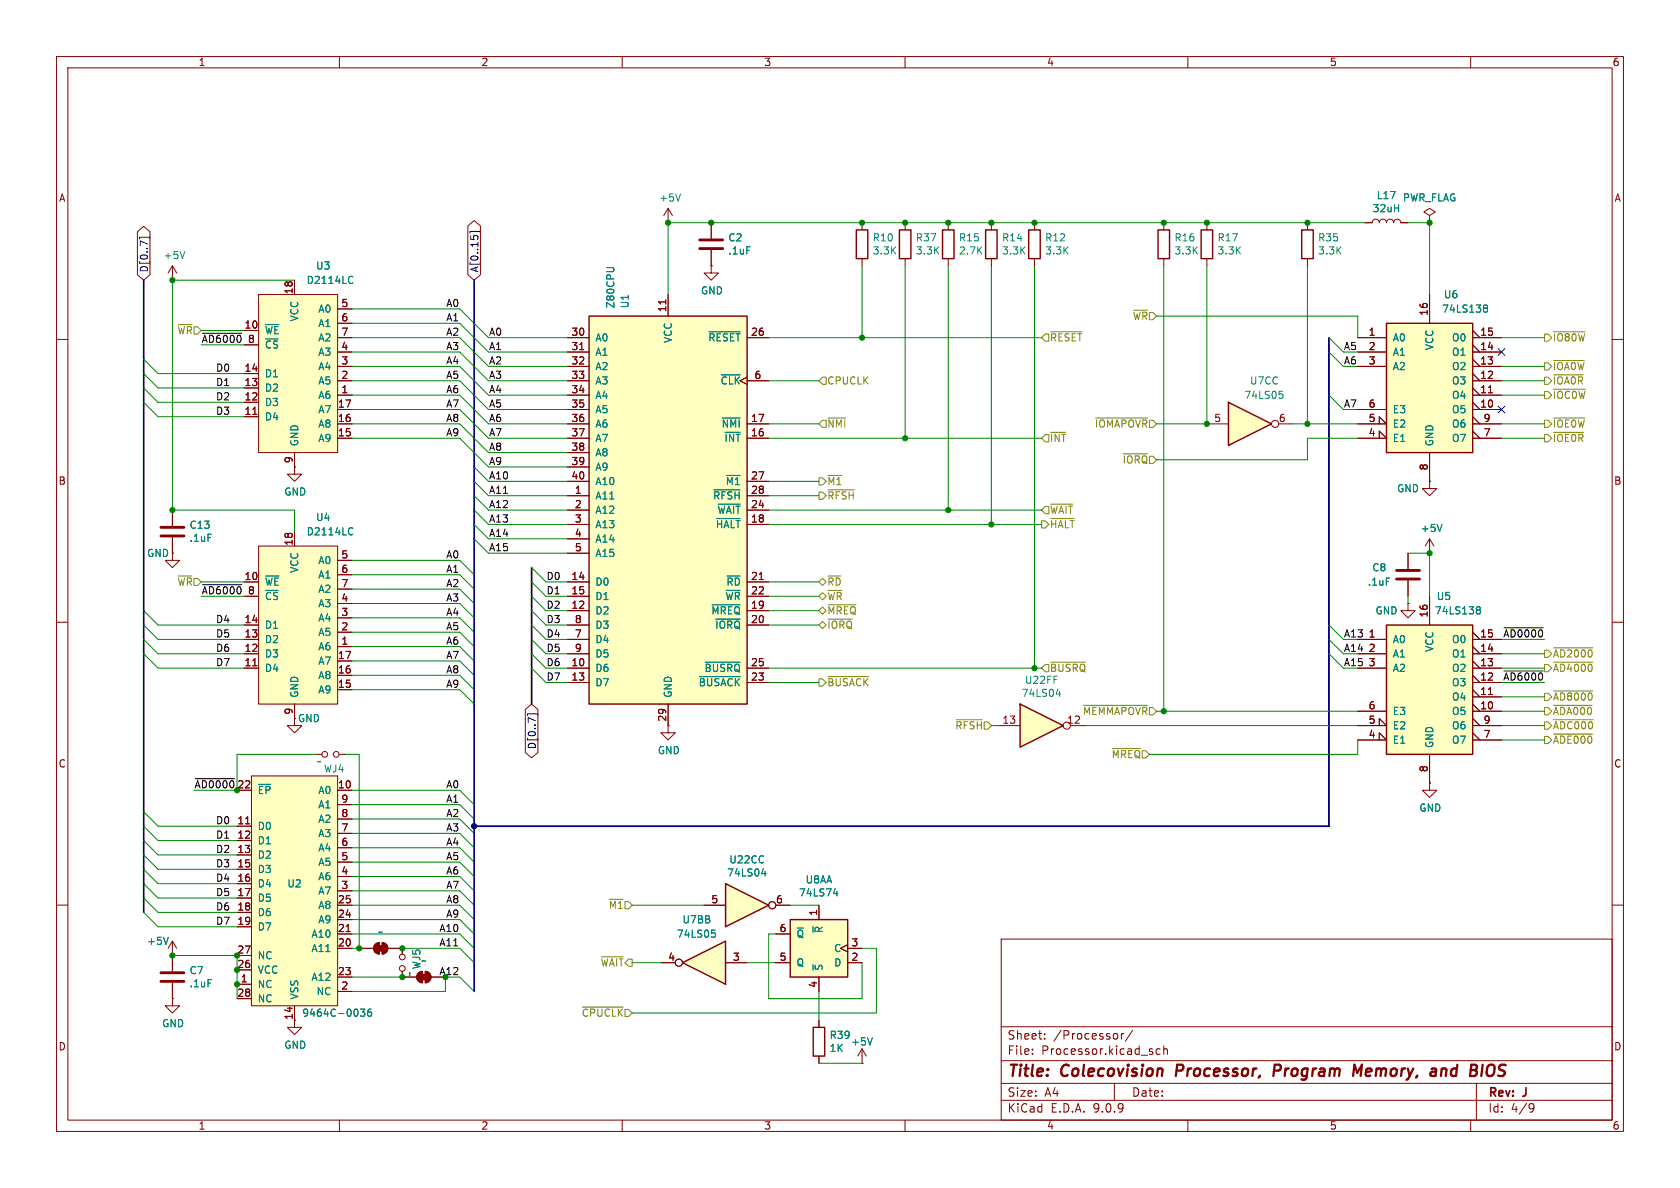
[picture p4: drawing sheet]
<svg xmlns="http://www.w3.org/2000/svg" width="297mm" height="210mm" viewBox="0 0 297 210" stroke-linecap="round" stroke-linejoin="round" font-family="sans-serif">
<g fill="none" stroke="#840000" stroke-width=".18">
<path d="M10 10h277v190h-277zM12 12h273v186h-273zM60 10v2M110 10v2M160 10v2M210 10v2M260 10v2M10 60h2M285 60h2M10 110h2M285 110h2M10 160h2"/>
<path d="M177 166h108v32h-108zM285 160h2M60 198v2M110 198v2M160 198v2M177 194.5h108M177 191.5h108M177 187.5h108M177 181.5h108M182.5 186.3v.1M182.5 185.5v.1M184.7 183.6v.1"/>
<path d="M184.7 182.8v.1M197 191.5v3M197.5 182.8v.8M198.2 182.7v1M198.7 182.7l-.3 .1-.2 .2M200.2 182.1l-1.2 2M205.1 185.5l-.4-.1-.3 .3v.4l.1 .2h.6M205.7 185.5l.3-.1 .3 .1 .1 .9M205.7 184.9v1.5M210 198v2M260 198v2M261 191.5v6.5"/>
<path d="M270.6 195.1l.5 .1a.99 .99 0 0 1-.4 1.4h-.2M271.2 195.7l-.3 .3h-.3"/>
</g>
<path d="M208.1 188.2l-.2 2M226.1 188.2h-.7l-.3 2M226.2 189.2l-1 .1M239.2 190.2l.3-2 .4 1.4 .9-1.4-.3 2M254.9 188.9l-.2 1.3M255.5 188.9l-.6 .2M263.3 188.3a1.48 1.48 0 0 0-.3 1.8l.2 .1" fill="none" stroke="#840000" stroke-width=".4"/>
<path d="M245.1 57.2h15.2v22.8h-15.2z" fill="#ffffc2"/>
<path d="M245.1 57.2h15.2v22.8h-15.2z" fill="none" stroke="#840000" stroke-width=".25"/>
<g fill="none" stroke="#840000" stroke-width=".18">
<path d="M240 59.7h5.1M252.7 52.1v5.1M260.3 59.7h5.1M260.3 58.4l1.3 1.3M240 74.9h5.1l-1.3-1.2v1.2M240 77.5h5.1l-1.3-1.3v1.3M240 62.2h5.1M240 64.8h5.1M240 72.4h5.1M260.3 62.2h5.1M260.3 64.8h5.1M260.3 72.4h5.1"/>
<path d="M260.3 74.9h5.1M260.3 77.5h5.1M260.3 61l1.3 1.2M260.3 63.5l1.3 1.3M260.3 67.3h5.1M260.3 66l1.3 1.3M260.3 69.9h5.1M260.3 68.6l1.3 1.3M260.3 71.1l1.3 1.3M260.3 73.7l1.3 1.2M260.3 76.2l1.3 1.3M263.1 69.4h.8"/>
<path d="M52.1 82.6v1.2h1.2l-1.2 1.3-1.3-1.3h1.3M52.1 82.6h.1M252.7 80v5.1"/>
</g>
<path d="M262.4 54.4l.1 .1M262.4 54l.3-.1 .2 .1 .1 .2-.3 .3M262.5 54.5h.2M262.5 54.5h-.1M262.7 54.5l.3 .2-.1 .4-.2 .1-.3-.1" fill="none" stroke="#008484" stroke-width=".18"/>
<path d="M180.3 124.5l7.7 3.8-7.7 3.8z" fill="#ffffc2"/>
<path d="M180.3 124.5l7.7 3.8-7.7 3.8z" fill="none" stroke="#840000" stroke-width=".25"/>
<g fill="none" stroke="#840000" stroke-width=".18">
<path d="M252.7 85.1v1.3h1.3l-1.3 1.2-1.2-1.2h1.2M252.7 85.1h.1M176.5 128.3h3.8M189.2 128.3h2.6"/>
<circle cx="188.6" cy="128.3" r=".63"/>
</g>
<path d="M186.7 122.7h.8M187.3 122.3v.8" fill="none" stroke="#008484" stroke-width=".18"/>
<path d="M104.1 55.9h28v68.6h-28z" fill="#ffffc2"/>
<path d="M104.1 55.9h28v68.6h-28z" fill="none" stroke="#840000" stroke-width=".25"/>
<g fill="none" stroke="#840000" stroke-width=".18">
<path d="M100.3 59.7h3.8M117.7 53v.7M118.1 52.1v3.8M132.1 59.7h3.8M100.3 67.3h3.8M100.3 74.9h3.8M100.3 77.5h3.8M100.3 62.2h3.8M100.3 64.8h3.8M100.3 69.9h3.8M100.3 72.4h3.8M102.5 61.8h.7"/>
<path d="M132.1 67.3h3.8M132.1 74.9h3.8M132.1 77.5h3.8M100.3 85.1h3.8M100.3 87.6h3.8M100.3 90.2h3.8M100.3 92.7h3.8M100.3 80h3.8M100.3 82.6h3.8M100.3 95.3h3.8M100.3 97.8h3.8M132.1 85.1h3.8"/>
<path d="M132.1 87.6h3.8M132.1 90.2h3.8M132.1 92.7h3.8M100.3 102.9h3.8M100.3 105.4h3.8M100.3 108h3.8M100.3 110.5h3.8M100.3 118.1h3.8M100.3 113h3.8M100.3 115.6h3.8M132.1 102.9h3.8M132.1 105.4h3.8"/>
<path d="M132.1 108h3.8M132.1 110.5h3.8M132.1 118.1h3.8M134.2 102.5h.8M100.3 120.7h3.8M118.1 124.5v3.8M132.1 120.7h3.8"/>
</g>
<g fill="none" stroke="#008484" stroke-width=".18">
<path d="M107.3 47.3l1.1 .1M125.3 58.6h5.5M127.5 66.3h3.3M127.7 73.9h3.1M126.2 86.6h4.6M126.7 91.7h4.1M127 89.1h3.8M128.4 84h2.4M123.7 119.6h7.1M124.7 117.1h6.1M125.9 106.9h4.9M126.6 109.4h4.2"/>
<path d="M128.6 101.8h2.2"/>
</g>
<path d="M45.7 96.5h14v28h-14z" fill="#ffffc2"/>
<g fill="none" stroke="#840000" stroke-width=".18">
<path d="M182.9 39.4v1.2M205.7 39.4v1.2M182.9 45.7v1.3M205.7 45.7v1.3M30.5 97.8v1.3h1.2l-1.2 1.2-1.3-1.2h1.3M30.5 97.8h.1M30.5 90.2v2.8M30.5 95v2.8M45.7 96.5h14v28h-14zM52.1 94v2.5M59.7 99.1h2.5M43.2 102.9h2.5"/>
<path d="M43.2 105.4h2.5M43.2 110.5h2.5M43.2 113h2.5M43.2 115.6h2.5M43.2 118.1h2.5M44.7 117.7h.7M59.7 101.6h2.5M59.7 104.1h2.5M59.7 106.7h2.5M59.7 109.2h2.5M59.7 111.8h2.5M59.7 114.3h2.5"/>
<path d="M59.7 116.8h2.5M59.7 119.4h2.5M52.1 124.5v3.8h1.2l-1.2 1.2-1.3-1.2h1.3M55.9 133.4h1M59.7 121.9h2.5M59.9 133.4h1.1M118.1 128.3v1.2h1.3l-1.3 1.3-1.3-1.3h1.3M118.1 128.3h.1M30.5 176.5v1.3h1.2l-1.2 1.3-1.3-1.3h1.3M30.5 176.5h.1M30.5 168.9v2.8M30.5 173.7v2.8"/>
<circle cx="57.4" cy="133.4" r=".51"/>
<circle cx="59.4" cy="133.4" r=".51"/>
</g>
<path d="M62 93.3l.4 .1M62.4 94.4l-.4 .2M47 101.8h2.3" fill="none" stroke="#008484" stroke-width=".18"/>
<path d="M28.4 94.7h4.1M28.4 93.2h4.1M28.4 173.5h4.1M28.4 172h4.1" fill="none" stroke="#840000" stroke-width=".51"/>
<path d="M181.9 40.6h2v5.1h-2zM204.7 40.6h2.1v5.1h-2.1z" fill="none" stroke="#840000" stroke-width=".25"/>
<path d="M44.4 137.2h15.3v40.6h-15.3z" fill="#ffffc2"/>
<g fill="none" stroke="#840000" stroke-width=".18">
<path d="M41.9 139.7h2.5M44.4 137.2h15.3v40.6h-15.3zM59.7 139.7h2.5M41.9 146.1h2.5M41.9 148.6h2.5M41.9 151.1h2.5M41.9 153.7h2.5M41.9 156.2h2.5M41.9 158.8h2.5M43.4 145.6h.7M59.7 142.2h2.5M59.7 144.8h2.5"/>
<path d="M59.7 147.3h2.5M59.7 149.9h2.5M59.7 152.4h2.5M59.7 154.9h2.5M59.7 157.5h2.5M41.9 161.3h2.5M41.9 163.8h2.5M41.9 168.9h2.5M41.9 171.5h2.5M41.9 174h2.5M41.9 176.5h2.5M52.1 177.8v2.5"/>
<path d="M59.7 160h2.5M59.7 162.6h2.5M59.7 165.1h2.5M59.7 167.6h2.5M59.7 172.7h2.5M59.7 175.3h2.5M61.2 164.7h.7"/>
</g>
<path d="M45.7 138.7h2.2M63.7 178.4h.8l-.4 .5 .3 .1v.5l-.1 .1-.6-.1M65.6 178.4h-.4a.86 .86 0 0 0 0 1.2l.4-.1 .1-.4-.2-.2h-.3l-.2 .2" fill="none" stroke="#008484" stroke-width=".18"/>
<path d="M128.3 156.2l7.6 3.8-7.6 3.8z" fill="#ffffc2"/>
<path d="M128.3 156.2l7.6 3.8-7.6 3.8z" fill="none" stroke="#840000" stroke-width=".25"/>
<g fill="none" stroke="#840000" stroke-width=".18">
<path d="M124.5 160h3.8M137.2 160h2.5"/>
<circle cx="136.5" cy="160" r=".63"/>
</g>
<path d="M134.7 154.4h.7M135.3 154v.9" fill="none" stroke="#008484" stroke-width=".18"/>
<path d="M139.7 162.6h10.2v10.1h-10.2z" fill="#ffffc2"/>
<path d="M139.7 162.6h10.2v10.1h-10.2z" fill="none" stroke="#840000" stroke-width=".25"/>
<path d="M137.2 170.2h2.5M137.2 165.1h2.5M144.8 160v2.6M144.8 172.7v2.6M149.9 167l-1.3 .6 1.3 .7M149.9 170.2h2.5M149.9 167.6h2.5" fill="none" stroke="#840000" stroke-width=".18"/>
<path d="M147.4 158h.7M148 157.5v.9M143.7 163.8v1" fill="none" stroke="#008484" stroke-width=".18"/>
<path d="M120.6 170.2l7.7-3.8v7.6z" fill="#ffffc2"/>
<path d="M120.6 170.2l7.7-3.8v7.6zM143.8 181.6h2v5.1h-2z" fill="none" stroke="#840000" stroke-width=".25"/>
<g fill="none" stroke="#840000" stroke-width=".18">
<path d="M252.7 38.1l1-.6-1-.7-1 .7 1 .6v1.3M252.7 39.4h.1M30.5 168.9h.1M30.5 166.4l-.8 1.2M30.5 166.4l.7 1.2M30.5 166.4v2.5M116.8 170.2h2.6M128.3 170.2h3.8M52.1 180.3v1.3h1.2l-1.2 1.3-1.3-1.3h1.3M144.8 180.3v1.3M144.8 186.7v1.3M152.4 188h.1"/>
<path d="M152.4 185.4l-.8 1.3M152.4 185.4l.8 1.3M152.4 185.4v2.6"/>
<circle cx="120" cy="170.2" r=".63"/>
</g>
<path d="M29.8 165.7l-.5 1.2M125.8 164.4h.6M125.9 164.9h.3l.3 .2-.1 .5-.5 .1M154.2 183.5l-.4 1.2" fill="none" stroke="#008484" stroke-width=".18"/>
<path d="M45.7 52.1h14v27.9h-14z" fill="#ffffc2"/>
<g fill="none" stroke="#840000" stroke-width=".18">
<path d="M175.3 39.4v1.2M241.3 39.4h1.3a.64 .64 0 0 1 .6-.7 .64 .64 0 0 1 .6 .7 .64 .64 0 0 1 .7-.7 .64 .64 0 0 1 .6 .7 .64 .64 0 0 1 .6-.7 .64 .64 0 0 1 .7 .7 .64 .64 0 0 1 .6-.7 .64 .64 0 0 1 .6 .7h1.3M43.2 58.4h2.5M45.7 52.1h14v27.9h-14zM52.1 49.5v2.6M59.7 54.6h2.5M59.7 57.2h2.5M59.7 59.7h2.5M175.3 45.7v1.3M43.2 61h2.5M43.2 66h2.5M43.2 68.6h2.5"/>
<path d="M43.2 71.1h2.5M43.2 73.7h2.5M44.7 73.2h.7M59.7 62.2h2.5M59.7 64.8h2.5M59.7 67.3h2.5M59.7 69.9h2.5M59.7 72.4h2.5M59.7 74.9h2.5M59.7 77.5h2.5M52.1 80v2.6M248.9 97.8v2.8"/>
<path d="M252.7 97.8h.1M252.7 95.3l-.7 1.2M252.7 95.3l.8 1.2M252.7 95.3v2.5M248.9 102.6v2.8M252.7 138.4v1.3h1.3l-1.3 1.3-1.2-1.3h1.2M252.7 138.4h.1"/>
</g>
<path d="M47 57.4h2.3M62 48.8l.4 .2M62.4 50l-.4 .1M254.9 92.7l-.4 1.3" fill="none" stroke="#008484" stroke-width=".18"/>
<path d="M174.2 40.6h2.1v5.1h-2.1z" fill="none" stroke="#840000" stroke-width=".25"/>
<path d="M246.9 100.8h4.1M246.9 102.4h4.1" fill="none" stroke="#840000" stroke-width=".51"/>
<path d="M245.1 110.5h15.2v22.9h-15.2z" fill="#ffffc2"/>
<path d="M151.4 40.6h2v5.1h-2zM212.3 40.6h2.1v5.1h-2.1zM230.1 40.6h2.1v5.1h-2.1zM245.1 110.5h15.2v22.9h-15.2z" fill="none" stroke="#840000" stroke-width=".25"/>
<g fill="none" stroke="#840000" stroke-width=".18">
<path d="M118.1 39.4h.1M118.1 36.8l-.8 1.3M118.1 36.8l.8 1.3M118.1 36.8v2.6M125.7 39.4v2.8M152.4 39.4v1.2M213.4 39.4v1.2M231.1 39.4v1.2M30.5 49.5h.1M30.5 47l-.8 1.3M30.5 47l.7 1.3M30.5 47v2.5"/>
<path d="M125.7 47v1.3h1.3l-1.3 1.2-1.2-1.2h1.2M125.7 47h.1M125.7 44.2v2.8M152.4 45.7v1.3M213.4 45.7v1.3M231.1 45.7v1.3M240 113h5.1M240 115.6h5.1M240 118.1h5.1M248.9 106.7v1.3h1.3l-1.3 1.2-1.3-1.2h1.3M248.9 106.7h.1M252.7 105.4v5.1"/>
<path d="M260.3 113h5.1M260.3 115.6h5.1M260.3 118.1h5.1M260.3 111.8l1.3 1.2M260.3 114.3l1.3 1.3M260.3 116.8l1.3 1.3M260.3 119.4l1.3 1.3M240 128.3h5.1l-1.3-1.3v1.3M240 130.8h5.1l-1.3-1.3v1.3M240 125.7h5.1M252.7 133.4v5M260.3 125.7h5.1"/>
<path d="M260.3 128.3h5.1M260.3 130.8h5.1M260.3 120.7h5.1M260.3 123.2h5.1M260.3 121.9l1.3 1.3M260.3 124.5l1.3 1.2M260.3 127l1.3 1.3M260.3 129.5l1.3 1.3M263.1 122.8h.8M63.5 167.6h2.5M66.3 166.9l.8-.3v2.1a1.02 1.02 0 0 1-1-.7 1.02 1.02 0 0 1 .2-1.1zM67.6 166.6a1.02 1.02 0 0 1 1 1 1.02 1.02 0 0 1-1 1.1z"/>
<path d="M68.6 167.6h2.5v1.1M71.1 171.7v1h2.6M74 172l.7-.3v2a1.02 1.02 0 0 1-1-.6 1.02 1.02 0 0 1 .3-1.1zM75.2 171.7a1.02 1.02 0 0 1 1 1 1.02 1.02 0 0 1-1 1zM76.2 172.7h2.5"/>
<circle cx="71.1" cy="171.2" r=".51"/>
<circle cx="71.1" cy="169.2" r=".51"/>
</g>
<path d="M120.3 34.3l-.4 1.3M32.7 44.4l-.4 1.3M261.1 107.7l.1 .1M261.1 107.3h.4l.2 .1v.2l-.2 .2M261.2 107.8h.3M261.2 107.8l-.1 .1M261.5 107.8l.2 .2v.4l-.2 .1h-.4" fill="none" stroke="#008484" stroke-width=".18"/>
<g fill="#840000" stroke="#840000" stroke-width=".18">
<path d="M74.4 172.2h1v1h-1z"/>
<path d="M74 172l.7-.3v2a1.02 1.02 0 0 1-1-.6 1.02 1.02 0 0 1 .3-1.1z"/>
<path d="M75.2 171.7a1.02 1.02 0 0 1 1 1 1.02 1.02 0 0 1-1 1z"/>
<path d="M66.8 167.1h1v1h-1z"/>
<path d="M66.3 166.9l.8-.3v2.1a1.02 1.02 0 0 1-1-.7 1.02 1.02 0 0 1 .2-1.1z"/>
<path d="M67.6 166.6a1.02 1.02 0 0 1 1 1 1.02 1.02 0 0 1-1 1.1z"/>
</g>
<path d="M123.7 43.9h4.1M123.7 42.4h4.1" fill="none" stroke="#840000" stroke-width=".51"/>
<path d="M217.2 71.1l7.6 3.8-7.6 3.8z" fill="#ffffc2"/>
<path d="M159 40.6h2v5.1h-2zM166.6 40.6h2.1v5.1h-2.1zM217.2 71.1l7.6 3.8-7.6 3.8z" fill="none" stroke="#840000" stroke-width=".25"/>
<g fill="none" stroke="#840000" stroke-width=".18">
<path d="M82.7 39.9l1.1-.9 1.1 .9v8.7l-1.1 .9-1.1-.9zM125.7 39.4v2.8M160 39.4v1.2M167.6 39.4v1.2M241.3 39.4h1.3M247.6 39.4h1.3M252.7 39.4h.1M24.3 41l1.1-1 1.1 1v7.6l-1.1 .9-1.1-.9zM43.2 58.4h2.5M52.1 49.5v2.6M59.7 59.7h2.5M59.7 54.6h2.5"/>
<path d="M59.7 57.2h2.5M100.3 59.7h3.8M117.7 53v.7M118.1 52.1v3.8M125.7 47h.1M125.7 44.2v2.8M132.1 59.7h3.8M160 45.7v1.3M167.6 45.7v1.3M240 59.7h5.1M252.7 52.1v5.1M260.3 59.7h5.1"/>
<path d="M260.3 58.4l1.3 1.3M43.2 61h2.5M43.2 66h2.5M43.2 68.6h2.5M43.2 71.1h2.5M43.2 73.7h2.5M44.7 73.2h.7M59.7 74.9h2.5M59.7 67.3h2.5M59.7 77.5h2.5M59.7 62.2h2.5M59.7 64.8h2.5"/>
<path d="M59.7 69.9h2.5M59.7 72.4h2.5M100.3 74.9h3.8M100.3 67.3h3.8M100.3 77.5h3.8M100.3 62.2h3.8M100.3 64.8h3.8M100.3 69.9h3.8M100.3 72.4h3.8M102.5 61.8h.7M132.1 74.9h3.8M132.1 67.3h3.8"/>
<path d="M132.1 77.5h3.8M213.4 74.9h3.8M226.1 74.9h2.5M240 74.9h5.1l-1.3-1.2v1.2M240 77.5h5.1l-1.3-1.3v1.3M240 62.2h5.1M240 64.8h5.1M240 72.4h5.1M260.3 74.9h5.1M260.3 67.3h5.1M260.3 77.5h5.1M260.3 62.2h5.1"/>
<path d="M260.3 64.8h5.1M260.3 69.9h5.1M260.3 72.4h5.1M260.3 61l1.3 1.2M260.3 63.5l1.3 1.3M260.3 66l1.3 1.3M260.3 68.6l1.3 1.3M260.3 71.1l1.3 1.3M260.3 73.7l1.3 1.2M260.3 76.2l1.3 1.3M263.1 69.4h.8M30.5 97.8h.1"/>
<path d="M30.5 90.2v2.8M30.5 95v2.8M52.1 82.6h.1M52.1 80v2.6M52.1 94v2.5M59.7 99.1h2.5M100.3 85.1h3.8M100.3 87.6h3.8M100.3 90.2h3.8M100.3 92.7h3.8M100.3 80h3.8M100.3 82.6h3.8"/>
<path d="M100.3 95.3h3.8M100.3 97.8h3.8M132.1 85.1h3.8M132.1 87.6h3.8M132.1 90.2h3.8M132.1 92.7h3.8M248.9 97.8v2.8M252.7 97.8h.1M252.7 85.1h.1M252.7 80v5.1M43.2 113h2.5M43.2 115.6h2.5"/>
<path d="M43.2 118.1h2.5M43.2 102.9h2.5M43.2 105.4h2.5M43.2 110.5h2.5M44.7 117.7h.7M59.7 101.6h2.5M59.7 104.1h2.5M59.7 106.7h2.5M59.7 109.2h2.5M59.7 111.8h2.5M59.7 114.3h2.5M59.7 116.8h2.5"/>
<path d="M59.7 119.4h2.5M100.3 113h3.8M100.3 115.6h3.8M100.3 118.1h3.8M100.3 102.9h3.8M100.3 105.4h3.8M100.3 108h3.8M100.3 110.5h3.8M132.1 118.1h3.8M132.1 102.9h3.8M132.1 105.4h3.8M132.1 108h3.8"/>
<path d="M132.1 110.5h3.8M134.2 102.5h.8M240 113h5.1M240 115.6h5.1M240 118.1h5.1M248.9 106.7h.1M248.9 102.6v2.8M252.7 105.4v5.1M260.3 113h5.1M260.3 115.6h5.1M260.3 118.1h5.1M260.3 111.8l1.3 1.2"/>
<path d="M260.3 114.3l1.3 1.3M260.3 116.8l1.3 1.3M260.3 119.4l1.3 1.3M41.9 139.7h2.5M52.1 124.5v2.5M59.7 121.9h2.5M59.7 139.7h2.5M92.9 125.4l1.1-.9 1.1 .9v7.6l-1.1 1-1.1-1zM100.3 120.7h3.8M118.1 128.3h.1M118.1 124.5v3.8M132.1 120.7h3.8"/>
<path d="M240 128.3h5.1l-1.3-1.3v1.3M240 130.8h5.1l-1.3-1.3v1.3M240 125.7h5.1M252.7 138.4h.1M252.7 133.4v5M260.3 125.7h5.1M260.3 128.3h5.1M260.3 130.8h5.1M260.3 120.7h5.1M260.3 123.2h5.1M260.3 121.9l1.3 1.3M260.3 124.5l1.3 1.2"/>
<path d="M260.3 127l1.3 1.3M260.3 129.5l1.3 1.3M263.1 122.8h.8M41.9 146.1h2.5M41.9 148.6h2.5M41.9 151.1h2.5M41.9 153.7h2.5M41.9 156.2h2.5M41.9 158.8h2.5M43.4 145.6h.7M59.7 142.2h2.5M59.7 144.8h2.5"/>
<path d="M59.7 147.3h2.5M59.7 149.9h2.5M59.7 152.4h2.5M59.7 154.9h2.5M59.7 157.5h2.5M30.5 168.9h.1M30.5 176.5h.1M30.5 168.9v2.8M30.5 173.7v2.8M41.9 161.3h2.5M41.9 163.8h2.5M41.9 168.9h2.5"/>
<path d="M41.9 171.5h2.5M41.9 174h2.5M41.9 176.5h2.5M52.1 177.8v2.5M59.7 167.6h2.5M59.7 165.1h2.5M59.7 160h2.5M59.7 172.7h2.5M59.7 162.6h2.5M59.7 175.3h2.5M61.2 164.7h.7M63.5 167.6h2.5"/>
<path d="M68.6 167.6h2.5v1.1M71.1 171.7v1h2.6M76.2 172.7h2.5M116.8 170.2h2.6M124.5 160h3.8M128.3 170.2h3.8M137.2 170.2h2.5M137.2 165.1h2.5M137.2 160h2.5M144.8 160v2.6M144.8 172.7v2.6M149.9 167l-1.3 .6 1.3 .7"/>
<path d="M149.9 170.2h2.5M149.9 167.6h2.5M144.8 180.3v1.3M144.8 186.7v1.3M152.4 188h.1"/>
<circle cx="225.4" cy="74.9" r=".63"/>
<circle cx="120" cy="170.2" r=".63"/>
<circle cx="136.5" cy="160" r=".63"/>
</g>
<g fill="none" stroke="#008484" stroke-width=".18">
<path d="M47 57.4h2.3M62 48.8l.4 .2M62.4 50l-.4 .1M107.3 47.3l1.1 .1M125.3 58.6h5.5M262.4 54.4l.1 .1M262.4 54l.3-.1 .2 .1 .1 .2-.3 .3M262.5 54.5h.2M262.5 54.5h-.1M262.7 54.5l.3 .2-.1 .4-.2 .1-.3-.1M127.5 66.3h3.3M127.7 73.9h3.1"/>
<path d="M226.2 69.2h.6M226.3 69.6h.3l.2 .3-.1 .5h-.4M62 93.3l.4 .1M62.4 94.4l-.4 .2M126.2 86.6h4.6M126.7 91.7h4.1M127 89.1h3.8M128.4 84h2.4M254.9 92.7l-.4 1.3M47 101.8h2.3M123.7 119.6h7.1M124.7 117.1h6.1"/>
<path d="M125.9 106.9h4.9M126.6 109.4h4.2M128.6 101.8h2.2M261.1 107.7l.1 .1M261.1 107.3h.4l.2 .1v.2l-.2 .2M261.2 107.8h.3M261.2 107.8l-.1 .1M261.5 107.8l.2 .2v.4l-.2 .1h-.4M45.7 138.7h2.2M134.7 154.4h.7M135.3 154v.9M147.4 158h.7"/>
<path d="M148 157.5v.9M29.8 165.7l-.5 1.2M63.7 178.4h.8l-.4 .5 .3 .1v.5l-.1 .1-.6-.1M65.6 178.4h-.4a.86 .86 0 0 0 0 1.2l.4-.1 .1-.4-.2-.2h-.3l-.2 .2M125.8 164.4h.6M125.9 164.9h.3l.3 .2-.1 .5-.5 .1M143.7 163.8v1M154.2 183.5l-.4 1.2"/>
</g>
<g fill="none" stroke="#848400" stroke-width=".18">
<path d="M31.5 57.4h2.5M184.8 59.1h.6v1.2h-.6l-.7-.6zM185.7 58.6h5.5M200.4 54.8h2.5M273 59.1h.7l.6 .6-.6 .6h-.7zM274.6 58.6h5.6M145.4 66.7h.6v1.2h-.6l-.6-.6zM145.4 74.3h.6v1.3h-.6l-.6-.7zM146.4 73.9h3.1M184.8 76.8h.6v1.3h-.6l-.7-.6zM185.7 76.4h2.7M193.7 73.9h9.2"/>
<path d="M273 64.1h.7l.6 .7-.6 .6h-.7zM273 69.2h.7l.6 .7-.6 .6h-.7zM273 76.8h.7l.6 .7-.6 .6h-.7zM273 66.7h.7l.6 .6-.6 .6h-.7zM273 74.3h.7l.6 .6-.6 .7h-.7zM274.6 76.4h5.4M274.6 63.7h5.5M274.6 68.8h5.7M274.6 66.3h5.3M274.6 73.9h5.5M144.8 87h.6l.6 .6-.6 .7h-.6zM144.8 84.5h.6l.6 .6-.6 .6h-.6z"/>
<path d="M146.4 86.6h4.6M146.4 84h2.4M184.1 92.1h.7l.6 .6-.6 .6h-.7zM184.8 89.5h.6v1.3h-.6l-.7-.6zM185.7 91.7h4.2M185.7 89.1h3.9M198.6 80.2h4.3M31.5 101.8h2.5M144.8 110.5l.6-.6 .6 .6-.6 .6zM144.8 102.9l.6-.7 .6 .7-.6 .6zM144.8 105.4l.6-.6 .6 .6-.6 .6zM145.4 107.3l.6 .7-.6 .6-.6-.6z"/>
<path d="M146.4 101.8h2.3M146.4 109.4h4.3M146.4 119.6h7.2M146.4 106.9h4.9M184.8 117.5h.6v1.2h-.6l-.7-.6zM185.7 117.1h6.2M273 114.9h.7l.6 .7-.6 .6h-.7zM273 117.5h.7l.6 .6-.6 .6h-.7zM274.6 117.1h7M274.6 114.5h7M144.8 120h.6l.6 .7-.6 .6h-.6zM169 127.2h4.7"/>
<path d="M191.6 124.7h11.3M196.7 132.3h4.9M273 127.6h.7l.6 .7-.6 .6h-.7zM273 125.1h.7l.6 .6-.6 .7h-.7zM273 130.2h.7l.6 .6-.6 .6h-.7zM273 122.6h.7l.6 .6-.6 .6h-.7zM274.6 127.2h7.1M274.6 124.7h6.9M274.6 129.8h6.9M274.6 122.1h7M107.8 159h2.4M103 178h7.2"/>
<path d="M106.3 169.1h3.9"/>
</g>
<path d="M24.7 42.2v-.3h1.8v.3M83.1 41.2v-.3h1.8v.3M83.8 41.7h.6M264.8 61.6l1.2 1.2M264.8 71.8l1.2 1.2M266 61.6l-1.2 1.2M266 71.8l-1.2 1.2M93.3 126.5v-.3h1.8v.3" fill="none" stroke="#000084" stroke-width=".18"/>
<path d="M35.8 58.9h6.9M35.8 103.4h6.9M265.9 118.6h6.9M265.9 111h6.9M34.5 137.7h7" fill="none" stroke="#000" stroke-width=".18"/>
<path d="M25.4 49.5v111.8M83.8 49.5v125.8M234.9 59.7v86.4h-151.1M94 100.3v24.2" fill="none" stroke="#000084" stroke-width=".3"/>
<g fill="none" stroke="#008400" stroke-width=".18">
<path d="M241.3 39.4h-123.2v12.7M248.9 39.4h3.8v12.7M35.6 58.4h7.6M52.1 49.5h-21.6v40.7h21.6v3.8M62.2 59.7h19.1l5.1 5.1h13.9M62.2 54.6h19.1l5.1 5.1h13.9M62.2 57.2h19.1l5.1 5h13.9M135.9 59.7h48.2M152.4 47v12.7M160 47v30.5M167.6 47v43.2M175.3 47v45.7"/>
<path d="M182.9 47v71.1M204.5 55.9h35.5v3.8M205.7 47v78.7h34.3M213.4 47v27.9h-8.9M231.1 47v27.9M234.9 59.7l2.6 2.5M265.4 59.7h7.6M25.4 71.1l2.5 2.6h15.3M25.4 63.5l2.5 2.5h15.3M25.4 66l2.5 2.6h15.3M25.4 68.6l2.5 2.5h15.3M35.6 61h7.6"/>
<path d="M62.2 69.9h19.1l5.1 5h13.9M62.2 64.8h19.1l5.1 5.1h13.9M62.2 74.9h19.1l5.1 5.1h13.9M62.2 77.5h19.1l5.1 5.1h13.9M62.2 72.4h19.1l5.1 5.1h13.9M62.2 67.3h19.1l5.1 5.1h13.9M62.2 62.2h19.1l5.1 5.1h13.9M135.9 77.5h48.2M135.9 74.9h8.9M135.9 67.3h8.9M228.6 74.9h11.4M234.9 62.2l2.6 2.6"/>
<path d="M234.9 69.9l2.6 2.5M240 77.5h-8.9v3.8h-26.6M265.4 69.9h7.6M265.4 77.5h7.6M265.4 64.8h7.6M265.4 74.9h7.6M265.4 67.3h7.6M62.2 99.1h19.1l2.5 2.5M83.8 87.6l2.6 2.6h13.9M83.8 90.2l2.6 2.5h13.9M83.8 92.7l2.6 2.6h13.9M83.8 82.6l2.6 2.5h13.9"/>
<path d="M83.8 85.1l2.6 2.5h13.9M83.8 95.3l2.6 2.5h13.9M135.9 90.2h48.2M135.9 92.7h48.2M135.9 85.1h8.9M135.9 87.6h8.9M248.9 97.8h3.8v7.6M25.4 115.6l2.5 2.5h15.3M25.4 108l2.5 2.5h15.3M25.4 110.5l2.5 2.5h15.3M25.4 113l2.5 2.6h15.3M35.6 105.4h7.6"/>
<path d="M35.6 102.9h7.6M62.2 119.4h19.1l2.5 2.5M62.2 111.8h19.1l2.5 2.5M62.2 101.6h19.1l2.5 2.5M62.2 104.1h19.1l2.5 2.6M62.2 106.7h19.1l2.5 2.5M62.2 109.2h19.1l2.5 2.6M62.2 114.3h19.1l2.5 2.5M62.2 116.8h19.1l2.5 2.6M94 118.1l2.5 2.6h3.8M94 115.6l2.5 2.5h3.8M94 108l2.5 2.5h3.8"/>
<path d="M94 110.5l2.5 2.5h3.8M94 102.9l2.5 2.5h3.8M94 100.3l2.5 2.6h3.8M94 113l2.5 2.6h3.8M94 105.4l2.5 2.6h3.8M135.9 118.1h48.2M135.9 110.5h8.9M135.9 105.4h8.9M135.9 102.9h8.9M135.9 108h8.9M234.9 110.5l2.6 2.5M234.9 113l2.6 2.6"/>
<path d="M234.9 115.6l2.6 2.5M248.9 105.4v1.3M265.4 118.1h7.6M265.4 113h7.6M265.4 115.6h7.6M55.9 133.4h-14v6.3h-7.6M61 133.4h2.5v34.2h-1.3M62.2 139.7h19.1l2.5 2.5M62.2 121.9h19.1l2.5 2.6M135.9 120.7h8.9M175.3 128.3h1.2M191.8 128.3h48.2"/>
<path d="M240 130.8v2.6h-36.8M265.4 120.7h7.6M265.4 125.7h7.6M265.4 128.3h7.6M265.4 130.8h7.6M265.4 123.2h7.6M25.4 143.5l2.5 2.6h14M25.4 158.8l2.5 2.5h14M25.4 151.1l2.5 2.6h14M25.4 146.1l2.5 2.5h14M25.4 148.6l2.5 2.5h14M25.4 156.2l2.5 2.6h14"/>
<path d="M25.4 153.7l2.5 2.5h14M62.2 147.3h19.1l2.5 2.6M62.2 152.4h19.1l2.5 2.5M62.2 154.9h19.1l2.5 2.6M62.2 142.2h19.1l2.5 2.6M62.2 149.9h19.1l2.5 2.5M62.2 157.5h19.1l2.5 2.5M62.2 144.8h19.1l2.5 2.5M25.4 161.3l2.5 2.5h14M30.5 168.9h11.4v7.6M62.2 160h19.1l2.5 2.6M62.2 165.1h19.1l2.5 2.5"/>
<path d="M62.2 172.7h8.9M62.2 175.3h16.5v-2.6h2.6l2.5 2.6M62.2 162.6h19.1l2.5 2.5M71.1 167.6h10.2l2.5 2.6M111.8 160h12.7M111.8 170.2h5M132.1 170.2h5.1M137.2 165.1h-1.3v11.4h16.5v-6.3M139.7 160h5.1M144.8 175.3v5M152.4 167.6h2.5v11.5h-43.1M144.8 188h7.6"/>
</g>
<g fill="#008400" stroke="#008400" stroke-width=".18">
<circle cx="205.7" cy="125.7" r=".46"/>
<circle cx="231.1" cy="74.9" r=".46"/>
<circle cx="182.9" cy="118.1" r=".46"/>
<circle cx="182.9" cy="39.4" r=".46"/>
<circle cx="205.7" cy="39.4" r=".46"/>
<circle cx="167.6" cy="39.4" r=".46"/>
<circle cx="160" cy="39.4" r=".46"/>
<circle cx="125.7" cy="39.4" r=".46"/>
<circle cx="152.4" cy="39.4" r=".46"/>
<circle cx="152.4" cy="59.7" r=".46"/>
<circle cx="252.7" cy="97.8" r=".46"/>
<circle cx="175.3" cy="92.7" r=".46"/>
<circle cx="118.1" cy="39.4" r=".46"/>
<circle cx="175.3" cy="39.4" r=".46"/>
<circle cx="160" cy="77.5" r=".46"/>
<circle cx="167.6" cy="90.2" r=".46"/>
<circle cx="213.4" cy="74.9" r=".46"/>
<circle cx="213.4" cy="39.4" r=".46"/>
<circle cx="231.1" cy="39.4" r=".46"/>
<circle cx="252.7" cy="39.4" r=".46"/>
<circle cx="30.5" cy="90.2" r=".46"/>
<circle cx="30.5" cy="49.5" r=".46"/>
<circle cx="78.7" cy="172.7" r=".46"/>
<circle cx="71.1" cy="167.6" r=".46"/>
<circle cx="63.5" cy="167.6" r=".46"/>
<circle cx="71.1" cy="172.7" r=".46"/>
<circle cx="41.9" cy="174" r=".46"/>
<circle cx="41.9" cy="168.9" r=".46"/>
<circle cx="41.9" cy="171.5" r=".46"/>
<circle cx="30.5" cy="168.9" r=".46"/>
</g>
<circle cx="83.8" cy="146.1" r=".46" fill="#000084" stroke="#000084" stroke-width=".18"/>
<g font-size="2.8" fill="#840000">
<text x="178" y="190.9">Title:</text>
<text x="187.7" y="190.9">Colecovision</text>
<text x="208.7" y="190.9">Processor,</text>
<text x="226.8" y="190.9">Program</text>
<text x="241.7" y="190.9">Memory,</text>
<text x="256.2" y="190.9">and</text>
<text x="263.9" y="190.9">BIOS</text>
</g>
<g font-size="2.1" fill="#840000">
<text x="178" y="184">Sheet:</text>
<text x="186.2" y="184">/Processor/</text>
<text x="178" y="186.7">File:</text>
<text x="184.1" y="186.7">Processor.kicad_sch</text>
<text x="178" y="196.9">KiCad</text>
<text x="178" y="194.1">Size:</text>
<text x="184.7" y="194.1">A4</text>
<text x="185.7" y="196.9">E.D.A.</text>
<text x="193.3" y="196.9">9.0.9</text>
<text x="200" y="194.1">Date:</text>
<text x="263" y="194.3">Rev:</text>
<text x="263" y="196.9">Id:</text>
<text x="267.1" y="196.9">4/9</text>
<text x="269.4" y="194.3">J</text>
</g>
<g font-size="1.8" fill="#840000">
<text x="35" y="11.9">1</text>
<text x="85" y="11.9">2</text>
<text x="135" y="11.9">3</text>
<text x="185" y="11.9">4</text>
<text x="235" y="11.9">5</text>
<text x="285" y="11.9">6</text>
<text x="10.3" y="35.9">A</text>
<text x="285.3" y="35.9">A</text>
<text x="51.8" y="52.1" transform="rotate(-90 51.8 52.1)">18</text>
<text x="43.1" y="58.2">10</text>
<text x="60.3" y="54.4">5</text>
<text x="60.3" y="56.9">6</text>
<text x="60.3" y="59.4">7</text>
<text x="100.9" y="59.4">30</text>
<text x="117.9" y="55.3" transform="rotate(-90 117.9 55.3)">11</text>
<text x="132.7" y="59.4">26</text>
<text x="241.9" y="59.4">1</text>
<text x="252.5" y="55.9" transform="rotate(-90 252.5 55.9)">16</text>
<text x="261.6" y="59.4">15</text>
<text x="43.1" y="65.8">14</text>
<text x="43.7" y="60.7">8</text>
<text x="60.3" y="62">4</text>
<text x="60.3" y="64.5">3</text>
<text x="100.9" y="62">31</text>
<text x="100.9" y="64.5">32</text>
<text x="241.9" y="62">2</text>
<text x="241.9" y="64.5">3</text>
<text x="261.6" y="62">14</text>
<text x="261.6" y="64.5">13</text>
<text x="43.1" y="68.3">13</text>
<text x="43.1" y="70.9">12</text>
<text x="60.3" y="67.1">2</text>
<text x="60.3" y="69.6">1</text>
<text x="100.9" y="67.1">33</text>
<text x="100.9" y="69.6">34</text>
<text x="133.3" y="67.1">6</text>
<text x="261.6" y="67.1">12</text>
<text x="261.6" y="69.6">11</text>
<text x="43.1" y="73.4">11</text>
<text x="59.6" y="72.1">17</text>
<text x="59.6" y="74.7">16</text>
<text x="59.6" y="77.2">15</text>
<text x="100.9" y="72.1">35</text>
<text x="100.9" y="74.7">36</text>
<text x="100.9" y="77.2">37</text>
<text x="132.7" y="74.7">17</text>
<text x="132.7" y="77.2">16</text>
<text x="214.6" y="74.7">5</text>
<text x="226" y="74.7">6</text>
<text x="241.9" y="72.1">6</text>
<text x="241.9" y="74.7">5</text>
<text x="241.9" y="77.2">4</text>
<text x="261.6" y="72.1">10</text>
<text x="262.2" y="74.7">9</text>
<text x="262.2" y="77.2">7</text>
<text x="51.8" y="82" transform="rotate(-90 51.8 82)">9</text>
<text x="100.9" y="79.8">38</text>
<text x="100.9" y="82.3">39</text>
<text x="252.5" y="83.3" transform="rotate(-90 252.5 83.3)">8</text>
<text x="10.3" y="85.9">B</text>
<text x="100.9" y="84.8">40</text>
<text x="101.5" y="87.4">1</text>
<text x="101.5" y="89.9">2</text>
<text x="132.7" y="84.8">27</text>
<text x="132.7" y="87.4">28</text>
<text x="132.7" y="89.9">24</text>
<text x="285.3" y="85.9">B</text>
<text x="101.5" y="92.5">3</text>
<text x="101.5" y="95">4</text>
<text x="132.7" y="92.5">18</text>
<text x="51.8" y="96.6" transform="rotate(-90 51.8 96.6)">18</text>
<text x="60.3" y="98.8">5</text>
<text x="60.3" y="101.3">6</text>
<text x="101.5" y="97.5">5</text>
<text x="43.1" y="102.6">10</text>
<text x="43.7" y="105.2">8</text>
<text x="60.3" y="103.9">7</text>
<text x="60.3" y="106.4">4</text>
<text x="100.9" y="102.6">14</text>
<text x="100.9" y="105.2">15</text>
<text x="100.9" y="107.7">12</text>
<text x="132.7" y="102.6">21</text>
<text x="132.7" y="105.2">22</text>
<text x="132.7" y="107.7">19</text>
<text x="43.1" y="110.2">14</text>
<text x="43.1" y="112.8">13</text>
<text x="60.3" y="109">3</text>
<text x="60.3" y="111.5">2</text>
<text x="101.5" y="110.2">8</text>
<text x="101.5" y="112.8">7</text>
<text x="132.7" y="110.2">20</text>
<text x="241.9" y="112.8">1</text>
<text x="252.5" y="109.3" transform="rotate(-90 252.5 109.3)">16</text>
<text x="261.6" y="112.8">15</text>
<text x="43.1" y="115.3">12</text>
<text x="43.1" y="117.9">11</text>
<text x="59.6" y="116.6">17</text>
<text x="59.6" y="119.1">16</text>
<text x="60.3" y="114">1</text>
<text x="100.9" y="117.9">10</text>
<text x="101.5" y="115.3">9</text>
<text x="132.7" y="117.9">25</text>
<text x="241.9" y="115.3">2</text>
<text x="241.9" y="117.9">3</text>
<text x="261.6" y="115.3">14</text>
<text x="261.6" y="117.9">13</text>
<text x="59.6" y="121.7">15</text>
<text x="100.9" y="120.4">13</text>
<text x="132.7" y="120.4">23</text>
<text x="241.9" y="125.5">6</text>
<text x="261.6" y="120.4">12</text>
<text x="261.6" y="122.9">11</text>
<text x="261.6" y="125.5">10</text>
<text x="51.8" y="126.4" transform="rotate(-90 51.8 126.4)">9</text>
<text x="52.6" y="127.9">GND</text>
<text x="117.9" y="127.7" transform="rotate(-90 117.9 127.7)">29</text>
<text x="177.1" y="128">13</text>
<text x="188.6" y="128">12</text>
<text x="241.9" y="128">5</text>
<text x="241.9" y="130.6">4</text>
<text x="262.2" y="128">9</text>
<text x="262.2" y="130.6">7</text>
<text x="10.3" y="135.9">C</text>
<text x="252.5" y="136.6" transform="rotate(-90 252.5 136.6)">8</text>
<text x="285.3" y="135.9">C</text>
<text x="41.9" y="139.4">22</text>
<text x="59.6" y="139.4">10</text>
<text x="60.3" y="142">9</text>
<text x="41.9" y="145.8">11</text>
<text x="41.9" y="148.3">12</text>
<text x="60.3" y="144.5">8</text>
<text x="60.3" y="147.1">7</text>
<text x="60.3" y="149.6">6</text>
<text x="41.9" y="150.9">13</text>
<text x="41.9" y="153.4">15</text>
<text x="41.9" y="156">16</text>
<text x="60.3" y="152.1">5</text>
<text x="60.3" y="154.7">4</text>
<text x="41.9" y="158.5">17</text>
<text x="41.9" y="161">18</text>
<text x="59.6" y="159.8">25</text>
<text x="60.3" y="157.2">3</text>
<text x="125.7" y="159.8">5</text>
<text x="137.1" y="159.8">6</text>
<text x="144.5" y="162" transform="rotate(-90 144.5 162)">1</text>
<text x="41.9" y="163.6">19</text>
<text x="59.6" y="162.3">24</text>
<text x="59.6" y="164.8">21</text>
<text x="59.6" y="167.4">20</text>
<text x="137.7" y="164.8">6</text>
<text x="150.4" y="167.4">3</text>
<text x="41.9" y="168.7">27</text>
<text x="41.9" y="171.2">26</text>
<text x="42.5" y="173.7">1</text>
<text x="59.6" y="172.5">23</text>
<text x="118" y="169.9">4</text>
<text x="129.5" y="169.9">3</text>
<text x="137.7" y="169.9">5</text>
<text x="150.4" y="169.9">2</text>
<text x="41.9" y="176.3">28</text>
<text x="60.3" y="175">2</text>
<text x="144.5" y="174.7" transform="rotate(-90 144.5 174.7)">4</text>
<text x="10.3" y="185.9">D</text>
<text x="51.8" y="180.4" transform="rotate(-90 51.8 180.4)">14</text>
<text x="285.3" y="185.9">D</text>
<text x="35" y="199.9">1</text>
<text x="85" y="199.9">2</text>
<text x="135" y="199.9">3</text>
<text x="185" y="199.9">4</text>
<text x="235" y="199.9">5</text>
<text x="285" y="199.9">6</text>
</g>
<g font-size="1.8" fill="#008484">
<text x="116.5" y="35.8">+5V</text>
<text x="243.3" y="35.4">L17</text>
<text x="247.9" y="35.8">PWR_FLAG</text>
<text x="242.6" y="37.7">32uH</text>
<text x="28.8" y="46">+5V</text>
<text x="55.8" y="47.9">U3</text>
<text x="128.7" y="42.9">C2</text>
<text x="128.7" y="45.2">.1uF</text>
<text x="154.2" y="42.9">R10</text>
<text x="154.2" y="45.2">3.3K</text>
<text x="161.8" y="42.9">R37</text>
<text x="161.8" y="45.2">3.3K</text>
<text x="169.4" y="42.9">R15</text>
<text x="169.4" y="45.2">2.7K</text>
<text x="177" y="42.9">R14</text>
<text x="177" y="45.2">3.3K</text>
<text x="184.7" y="42.9">R12</text>
<text x="184.7" y="45.2">3.3K</text>
<text x="207.5" y="42.9">R16</text>
<text x="207.5" y="45.2">3.3K</text>
<text x="215.1" y="42.9">R17</text>
<text x="215.1" y="45.2">3.3K</text>
<text x="232.9" y="42.9">R35</text>
<text x="232.9" y="45.2">3.3K</text>
<text x="54.1" y="50.4">D2114LC</text>
<text x="123.8" y="52.2">GND</text>
<text x="255.2" y="52.9">U6</text>
<text x="46.7" y="59.3">~{WE}</text>
<text x="52.9" y="56.9" transform="rotate(-90 52.9 56.9)">VCC</text>
<text x="56.2" y="55.5">A0</text>
<text x="56.2" y="58">A1</text>
<text x="108.8" y="54.6" transform="rotate(-90 108.8 54.6)">Z80CPU</text>
<text x="111.4" y="54.6" transform="rotate(-90 111.4 54.6)">U1</text>
<text x="254.8" y="55.5">74LS138</text>
<text x="46.7" y="61.8">~{CS}</text>
<text x="56.2" y="60.6">A2</text>
<text x="56.2" y="63.1">A3</text>
<text x="56.2" y="65.6">A4</text>
<text x="105.2" y="60.6">A0</text>
<text x="105.2" y="63.1">A1</text>
<text x="105.2" y="65.6">A2</text>
<text x="119" y="60.7" transform="rotate(-90 119 60.7)">VCC</text>
<text x="125.1" y="60.6">~{RESET}</text>
<text x="246.1" y="60.6">A0</text>
<text x="246.1" y="63.1">A1</text>
<text x="246.1" y="65.6">A2</text>
<text x="253.6" y="62" transform="rotate(-90 253.6 62)">VCC</text>
<text x="256.6" y="60.6">O0</text>
<text x="256.6" y="63.1">O1</text>
<text x="256.6" y="65.6">O2</text>
<text x="46.7" y="66.9">D1</text>
<text x="46.7" y="69.4">D2</text>
<text x="46.7" y="72">D3</text>
<text x="56.2" y="68.2">A5</text>
<text x="56.2" y="70.7">A6</text>
<text x="105.2" y="68.2">A3</text>
<text x="105.2" y="70.7">A4</text>
<text x="127.3" y="68.2">~{CLK}</text>
<text x="219.9" y="70.7">74LS05</text>
<text x="220.9" y="68.2">U7CC</text>
<text x="256.6" y="68.2">O3</text>
<text x="256.6" y="70.7">O4</text>
<text x="46.7" y="74.5">D4</text>
<text x="56.2" y="73.3">A7</text>
<text x="56.2" y="75.8">A8</text>
<text x="105.2" y="73.3">A5</text>
<text x="105.2" y="75.8">A6</text>
<text x="127.5" y="75.8">~{NMI}</text>
<text x="246.1" y="73.3">E3</text>
<text x="246.1" y="75.8">E2</text>
<text x="256.6" y="73.3">O5</text>
<text x="256.6" y="75.8">O6</text>
<text x="52.9" y="79" transform="rotate(-90 52.9 79)">GND</text>
<text x="56.2" y="78.3">A9</text>
<text x="105.2" y="78.3">A7</text>
<text x="105.2" y="80.9">A8</text>
<text x="105.2" y="83.4">A9</text>
<text x="128" y="78.3">~{INT}</text>
<text x="246.1" y="78.3">E1</text>
<text x="253.6" y="79" transform="rotate(-90 253.6 79)">GND</text>
<text x="256.6" y="78.3">O7</text>
<text x="50.2" y="87.8">GND</text>
<text x="105.2" y="86">A10</text>
<text x="105.2" y="88.5">A11</text>
<text x="126" y="88.5">~{RFSH}</text>
<text x="128.2" y="86">~{M1}</text>
<text x="246.9" y="87.2">GND</text>
<text x="33.4" y="96">.1uF</text>
<text x="33.4" y="93.7">C13</text>
<text x="54.1" y="94.8">D2114LC</text>
<text x="55.8" y="92.3">U4</text>
<text x="105.2" y="91">A12</text>
<text x="105.2" y="93.6">A13</text>
<text x="126.4" y="93.6">~{HALT}</text>
<text x="126.7" y="91">~{WAIT}</text>
<text x="251.1" y="94.3">+5V</text>
<text x="25.9" y="98.7">GND</text>
<text x="52.9" y="101.4" transform="rotate(-90 52.9 101.4)">VCC</text>
<text x="56.2" y="99.9">A0</text>
<text x="105.2" y="96.1">A14</text>
<text x="105.2" y="98.7">A15</text>
<text x="242.5" y="101.2">C8</text>
<text x="46.7" y="103.7">~{WE}</text>
<text x="46.7" y="106.3">~{CS}</text>
<text x="56.2" y="102.5">A1</text>
<text x="56.2" y="105">A2</text>
<text x="56.2" y="107.5">A3</text>
<text x="105.2" y="103.7">D0</text>
<text x="105.2" y="106.3">D1</text>
<text x="128.1" y="106.3">~{WR}</text>
<text x="128.3" y="103.7">~{RD}</text>
<text x="241.7" y="103.7">.1uF</text>
<text x="253.9" y="106.3">U5</text>
<text x="46.7" y="111.4">D1</text>
<text x="46.7" y="113.9">D2</text>
<text x="56.2" y="110.1">A4</text>
<text x="56.2" y="112.6">A5</text>
<text x="105.2" y="108.8">D2</text>
<text x="105.2" y="111.4">D3</text>
<text x="105.2" y="113.9">D4</text>
<text x="125.7" y="108.8">~{MREQ}</text>
<text x="126.3" y="111.4">~{IORQ}</text>
<text x="243.1" y="108.8">GND</text>
<text x="246.1" y="113.9">A0</text>
<text x="253.6" y="108.8">74LS138</text>
<text x="256.6" y="113.9">O0</text>
<text x="46.7" y="116.4">D3</text>
<text x="46.7" y="119">D4</text>
<text x="56.2" y="115.2">A6</text>
<text x="56.2" y="117.7">A7</text>
<text x="105.2" y="116.4">D5</text>
<text x="105.2" y="119">D6</text>
<text x="124.5" y="119">~{BUSRQ}</text>
<text x="246.1" y="116.4">A1</text>
<text x="246.1" y="119">A2</text>
<text x="253.6" y="115.3" transform="rotate(-90 253.6 115.3)">VCC</text>
<text x="256.6" y="116.4">O1</text>
<text x="256.6" y="119">O2</text>
<text x="52.9" y="123.4" transform="rotate(-90 52.9 123.4)">GND</text>
<text x="56.2" y="120.2">A8</text>
<text x="56.2" y="122.8">A9</text>
<text x="105.2" y="121.5">D7</text>
<text x="119" y="123.4" transform="rotate(-90 119 123.4)">GND</text>
<text x="123.4" y="121.5">~{BUSACK}</text>
<text x="180.5" y="123.4">74LS04</text>
<text x="181.1" y="121.1">U22FF</text>
<text x="256.6" y="121.5">O3</text>
<text x="256.6" y="124.1">O4</text>
<text x="246.1" y="126.6">E3</text>
<text x="246.1" y="129.1">E2</text>
<text x="246.1" y="131.7">E1</text>
<text x="256.6" y="126.6">O5</text>
<text x="256.6" y="129.1">O6</text>
<text x="256.6" y="131.7">O7</text>
<text x="55.9" y="135.5">~</text>
<text x="57.2" y="136.8">WJ4</text>
<text x="116.2" y="133.5">GND</text>
<text x="253.6" y="132.3" transform="rotate(-90 253.6 132.3)">GND</text>
<text x="45.5" y="140.6">~{EP}</text>
<text x="56.2" y="140.6">A0</text>
<text x="56.2" y="143.1">A1</text>
<text x="250.8" y="143.7">GND</text>
<text x="45.5" y="146.9">D0</text>
<text x="45.5" y="149.5">D1</text>
<text x="56.2" y="145.6">A2</text>
<text x="56.2" y="148.2">A3</text>
<text x="45.5" y="152">D2</text>
<text x="45.5" y="154.5">D3</text>
<text x="56.2" y="150.7">A4</text>
<text x="56.2" y="153.3">A5</text>
<text x="56.2" y="155.8">A6</text>
<text x="128.4" y="155.1">74LS04</text>
<text x="128.8" y="152.8">U22CC</text>
<text x="45.5" y="157.1">D4</text>
<text x="45.5" y="159.6">D5</text>
<text x="50.7" y="157.1">U2</text>
<text x="56.2" y="158.3">A7</text>
<text x="56.2" y="160.9">A8</text>
<text x="141.1" y="158.7">74LS74</text>
<text x="142.3" y="156.4">U8AA</text>
<text x="25.9" y="167.2">+5V</text>
<text x="45.5" y="162.2">D6</text>
<text x="45.5" y="164.7">D7</text>
<text x="55" y="166">A10</text>
<text x="56.2" y="163.4">A9</text>
<text x="66.8" y="165.6">~</text>
<text x="119.6" y="166">74LS05</text>
<text x="120.5" y="163.4">U7BB</text>
<text x="140.7" y="166">~{Q}</text>
<text x="145.6" y="165" transform="rotate(-90 145.6 165)">~{R}</text>
<text x="33.4" y="172.4">C7</text>
<text x="45.5" y="169.8">NC</text>
<text x="45.5" y="172.3">VCC</text>
<text x="55" y="168.5">A11</text>
<text x="55" y="173.6">A12</text>
<text x="73.3" y="172.7" transform="rotate(-90 73.3 172.7)">~</text>
<text x="74.4" y="170.7">~</text>
<text x="74.5" y="171.4" transform="rotate(-90 74.5 171.4)">WJ5</text>
<text x="140.7" y="171">Q</text>
<text x="145.6" y="171.7" transform="rotate(-90 145.6 171.7)">~{S}</text>
<text x="147.4" y="171">D</text>
<text x="147.4" y="168.5">C</text>
<text x="33.4" y="174.7">.1uF</text>
<text x="45.5" y="174.9">NC</text>
<text x="45.5" y="177.4">NC</text>
<text x="52.9" y="176.8" transform="rotate(-90 52.9 176.8)">VSS</text>
<text x="53.3" y="179.9">9464C-0036</text>
<text x="55.9" y="176.1">NC</text>
<text x="28.6" y="181.8">GND</text>
<text x="50.2" y="185.6">GND</text>
<text x="146.6" y="183.8">R39</text>
<text x="150.4" y="185">+5V</text>
<text x="146.6" y="186.2">1K</text>
</g>
<g font-size="1.8" fill="#000084">
<text x="26.4" y="48.3" transform="rotate(-90 26.4 48.3)">D[0..7]</text>
<text x="84.8" y="48.3" transform="rotate(-90 84.8 48.3)">A[0..15]</text>
<text x="94.9" y="132.5" transform="rotate(-90 94.9 132.5)">D[0..7]</text>
</g>
<g font-size="1.8">
<text x="31.3" y="59.3">~{WR}</text>
<text x="78.8" y="54.3">A0</text>
<text x="78.8" y="59.4">A2</text>
<text x="78.8" y="56.9">A1</text>
<text x="86.4" y="59.4">A0</text>
<text x="35.6" y="60.7">~{AD6000}8</text>
<text x="38.1" y="65.8">D0</text>
<text x="78.8" y="64.5">A4</text>
<text x="78.8" y="62">A3</text>
<text x="86.4" y="62">A1</text>
<text x="86.4" y="64.5">A2</text>
<text x="38.1" y="70.9">D2</text>
<text x="38.1" y="68.3">D1</text>
<text x="78.8" y="69.6">A6</text>
<text x="78.8" y="67">A5</text>
<text x="86.4" y="69.6">A4</text>
<text x="86.4" y="67">A3</text>
<text x="38.1" y="73.4">D3</text>
<text x="78.8" y="74.7">A8</text>
<text x="78.8" y="72.1">A7</text>
<text x="78.8" y="77.2">A9</text>
<text x="86.4" y="74.7">A6</text>
<text x="86.4" y="72.1">A5</text>
<text x="86.4" y="77.2">A7</text>
<text x="86.4" y="79.7">A8</text>
<text x="86.4" y="82.3">A9</text>
<text x="86.4" y="84.8">A10</text>
<text x="86.4" y="87.4">A11</text>
<text x="86.4" y="89.9">A12</text>
<text x="86.4" y="92.4">A13</text>
<text x="86.4" y="95">A14</text>
<text x="78.8" y="101.3">A1</text>
<text x="78.8" y="98.8">A0</text>
<text x="86.4" y="97.5">A15</text>
<text x="31.3" y="103.7">~{WR}</text>
<text x="35.6" y="105.1">~{AD6000}8</text>
<text x="78.8" y="103.9">A2</text>
<text x="78.8" y="106.4">A3</text>
<text x="96.5" y="107.7">D2</text>
<text x="96.5" y="105.1">D1</text>
<text x="96.5" y="102.6">D0</text>
<text x="38.1" y="110.2">D4</text>
<text x="38.1" y="112.8">D5</text>
<text x="78.8" y="109">A4</text>
<text x="78.8" y="111.5">A5</text>
<text x="96.5" y="110.2">D3</text>
<text x="96.5" y="112.8">D4</text>
<text x="265.7" y="112.8">~{AD0000}</text>
<text x="38.1" y="115.3">D6</text>
<text x="38.1" y="117.8">D7</text>
<text x="78.8" y="119.1">A8</text>
<text x="78.8" y="114">A6</text>
<text x="78.8" y="116.6">A7</text>
<text x="96.5" y="115.3">D5</text>
<text x="96.5" y="117.8">D6</text>
<text x="78.8" y="121.7">A9</text>
<text x="96.5" y="120.4">D7</text>
<text x="265.7" y="120.4">~{AD6000}</text>
<text x="78.8" y="139.4">A0</text>
<text x="78.8" y="142">A1</text>
<text x="38.1" y="145.8">D0</text>
<text x="38.1" y="148.3">D1</text>
<text x="78.8" y="144.5">A2</text>
<text x="78.8" y="147.1">A3</text>
<text x="78.8" y="149.6">A4</text>
<text x="38.1" y="153.4">D3</text>
<text x="38.1" y="155.9">D4</text>
<text x="38.1" y="150.9">D2</text>
<text x="78.8" y="154.7">A6</text>
<text x="78.8" y="152.1">A5</text>
<text x="38.1" y="161">D6</text>
<text x="38.1" y="158.5">D5</text>
<text x="78.8" y="159.8">A8</text>
<text x="78.8" y="157.2">A7</text>
<text x="38.1" y="163.6">D7</text>
<text x="77.6" y="167.4">A11</text>
<text x="77.6" y="164.8">A10</text>
<text x="78.8" y="162.3">A9</text>
<text x="77.6" y="172.5">A12</text>
</g>
<g font-size="1.8" fill="#848400">
<text x="200.2" y="56.7">~{WR}</text>
<text x="185.5" y="60.6">~{RESET}</text>
<text x="274.4" y="65.6">~{IOA0W}</text>
<text x="274.4" y="60.6">~{IO80W}</text>
<text x="146.2" y="68.2">CPUCLK</text>
<text x="274.4" y="70.7">~{IOC0W}</text>
<text x="274.4" y="68.2">~{IOA0R}</text>
<text x="146.2" y="75.8">~{NMI}</text>
<text x="193.5" y="75.8">~{IOMAPOVR}</text>
<text x="274.4" y="75.8">~{IOE0W}</text>
<text x="185.5" y="78.3">~{INT}</text>
<text x="198.4" y="82.1">~{IORQ}</text>
<text x="274.4" y="78.3">~{IOE0R}</text>
<text x="146.2" y="88.5">~{RFSH}</text>
<text x="146.2" y="86">~{M1}</text>
<text x="185.5" y="93.6">~{HALT}</text>
<text x="185.5" y="91">~{WAIT}</text>
<text x="146.2" y="103.7">~{RD}</text>
<text x="146.2" y="106.3">~{WR}</text>
<text x="146.2" y="111.4">~{IORQ}</text>
<text x="146.2" y="108.8">~{MREQ}</text>
<text x="185.5" y="119">~{BUSRQ}</text>
<text x="274.4" y="116.4">~{AD2000}</text>
<text x="274.4" y="119">~{AD4000}</text>
<text x="146.2" y="121.5">~{BUSACK}</text>
<text x="274.4" y="124.1">~{AD8000}</text>
<text x="168.8" y="129.1">~{RFSH}</text>
<text x="274.4" y="129.1">~{ADC000}</text>
<text x="274.4" y="126.6">~{ADA000}</text>
<text x="274.4" y="131.7">~{ADE000}</text>
<text x="196.4" y="134.2">~{MREQ}</text>
<text x="107.5" y="160.9">~{M1}</text>
<text x="106.1" y="171">~{WAIT}</text>
<text x="102.7" y="179.9">~{CPUCLK}</text>
</g>
<g font-size="1.8" fill="#008400">
<text x="237.5" y="64.5">A6</text>
<text x="237.5" y="62">A5</text>
<text x="237.5" y="72.1">A7</text>
<text x="237.5" y="112.8">A13</text>
<text x="237.5" y="117.8">A15</text>
<text x="237.5" y="115.3">A14</text>
<text x="191.3" y="126.6">~{MEMMAPOVR}</text>
<text x="34.3" y="139.4">~{AD0000}</text>
</g>
</svg>
